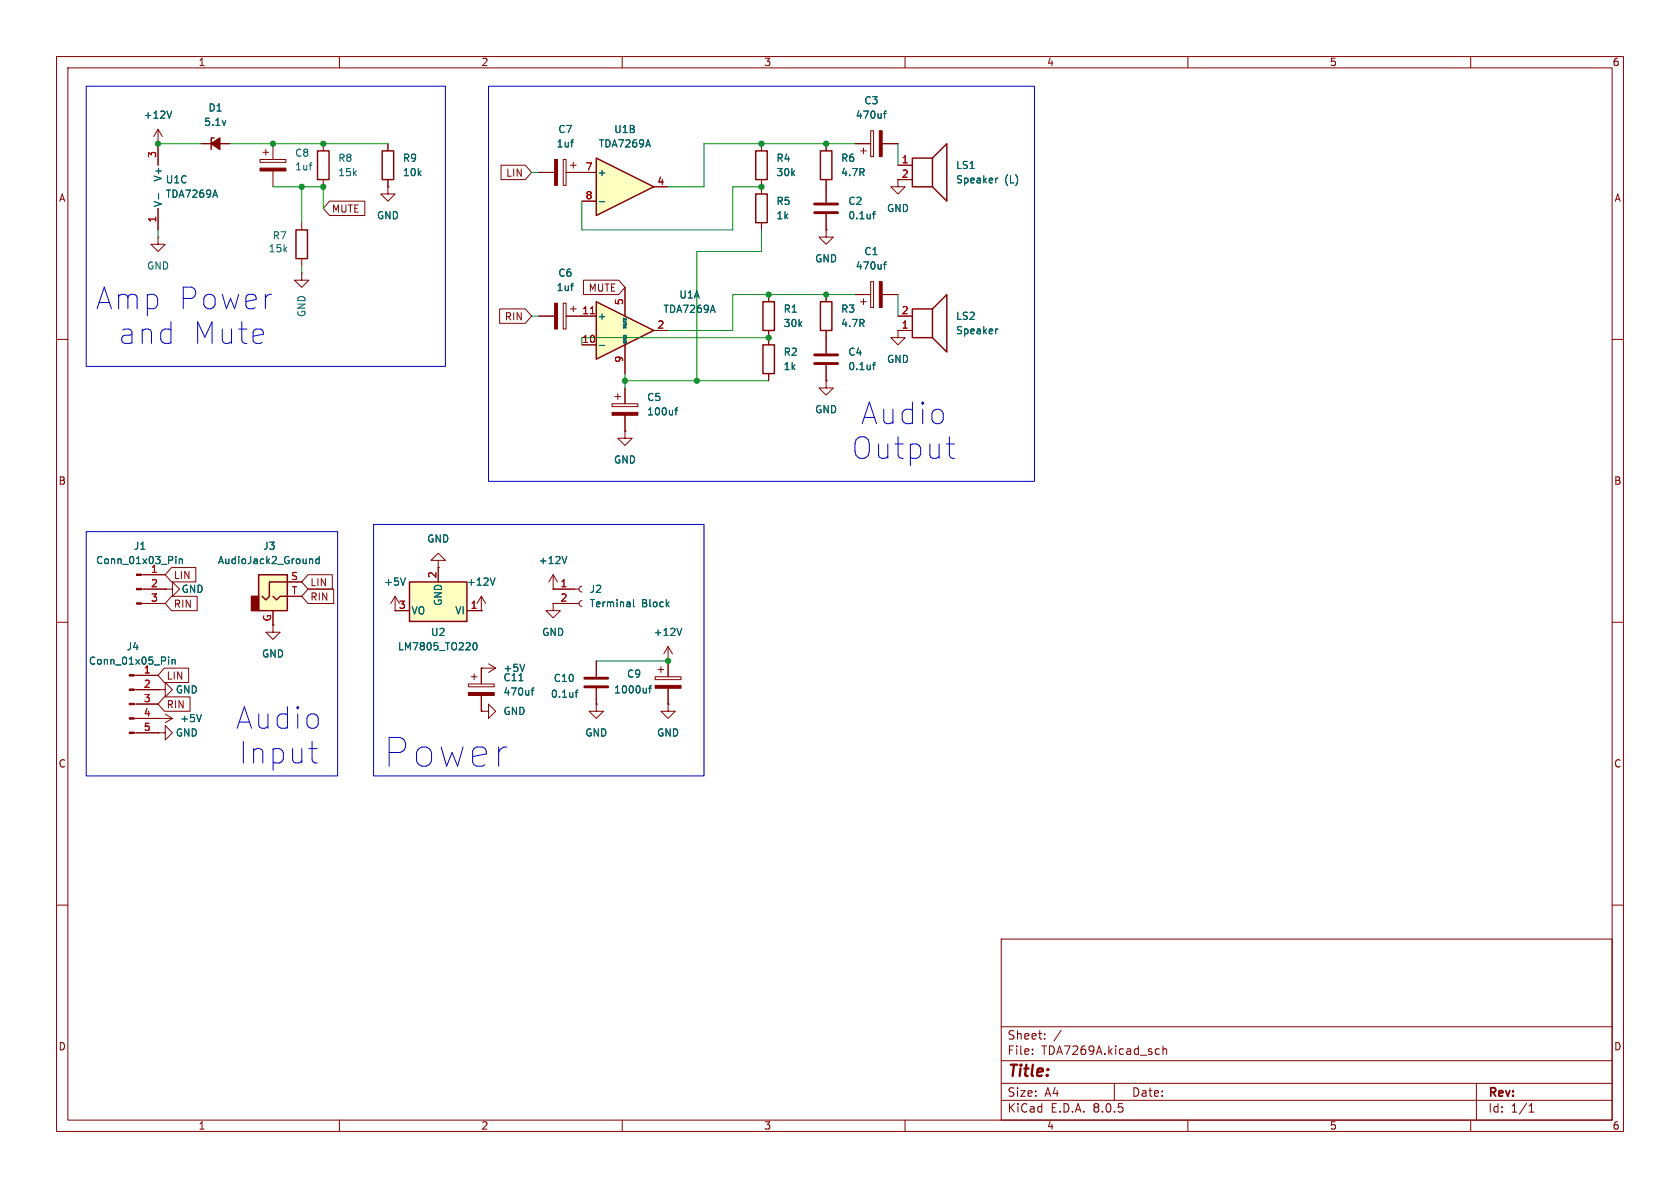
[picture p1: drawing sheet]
<svg xmlns="http://www.w3.org/2000/svg" width="297mm" height="210mm" viewBox="0 0 297 210" stroke-linecap="round" stroke-linejoin="round" font-family="sans-serif">
<g fill="none" stroke="#840000" stroke-width=".18">
<path d="M10 10h277v190h-277zM12 12h273v186h-273zM60 10v2M110 10v2M160 10v2M210 10v2M260 10v2M27.9 25.4h.1M27.9 22.9l-.7 1.2M27.9 22.9v2.5M27.9 22.9l.8 1.2M35.6 25.4h5"/>
<path d="M46 28.2h4.5v.5h-4.5zM46.5 26.9h1M47 26.4v1M48.3 25.4v2.8M48.3 30.2v2.8M68.6 25.4v1.3M68.6 31.8v1.2M95.2 30.5h2.8M99.6 28.2h.5v4.6h-.5zM100.1 30.5h2.8M100.8 29.2h1.1M101.3 28.7v1"/>
<path d="M10 60h2M27.9 41.9v1.3h1.3l-1.3 1.3-1.2-1.3h1.2M27.9 41.9h.1M53.3 48.3v1.2h1.3l-1.3 1.3-1.2-1.3h1.2M53.3 48.3h.1M95.2 55.9h2.8M99.6 53.6h.5v4.6h-.5zM100.1 55.9h2.8M100.8 54.6h1.1M101.3 54.1v1M285 60h2M108.2 71.4h4.6v.5h-4.6z"/>
<path d="M108.7 70.1h1M109.2 69.6v1M110.5 68.6v2.8M110.5 73.4v2.8M77.5 99.1h1.2l-1.2-1.3-1.3 1.3h1.3v1.2M10 110h2M23.7 119.4h4.2M25 106.7h4.2M25 104.1h4.2M25 101.6h4.2M48.3 110.5v1.3h1.2l-1.2 1.2-1.3-1.2h1.3M69.8 108h.1"/>
<path d="M69.8 105.4l-.7 1.3M69.8 105.4v2.6M69.8 105.4l.8 1.3M77.5 100.3h.1M97.8 106.7v1.3h1.3l-1.3 1.2-1.3-1.2h1.3M97.8 106.7h.1M97.8 104.1h.1M97.8 106.7h4.6M97.8 104.1h4.6M97.8 101.6l-.8 1.3M97.8 101.6v2.5M97.8 101.6l.8 1.3"/>
<path d="M102.9 106.2l-.4 .1-.1 .4 .1 .3 .4 .2M102.9 103.6l-.4 .2-.1 .3 .1 .4 .4 .1M105.4 116.8v2.8M115.8 119.6h4.6v.5h-4.6zM116.3 118.4h1M116.8 117.9v1M118.1 116.8h.1M118.1 114.3v5.3M118.1 114.3l-.8 1.3M118.1 114.3l.8 1.3M285 110h2M23.7 127h6.8"/>
<path d="M23.7 129.5h4.2M23.7 124.5h4.2M23.7 121.9h4.2M27.9 121.9h1.3v-1.2l1.3 1.2-1.3 1.3v-1.3M27.9 121.9h.1M27.9 127h.1M27.9 129.5h1.3v-1.2l1.3 1.2-1.3 1.3v-1.3M27.9 129.5h.1M29.2 126.2l1.3 .8M30.5 127l-1.3 .8M105.4 121.7v2.8M118.1 121.7v2.8"/>
<path d="M10 160h2M285 160h2M177 166h108v32h-108zM60 198v2M110 198v2M160 198v2M177 194.5h108M177 191.5h108M177 187.5h108M177 181.5h108M182.5 186.3v.1M182.5 185.5v.1"/>
<path d="M184.7 183.6v.1M184.7 182.8v.1M187.6 182.1l-1.3 2M197 191.5v3M204.5 185.4l.5 .1M205 186.3l-.5 .1M205.6 185.5l.2-.1 .4 .1v.9M205.6 184.9v1.5M210 198v2M260 198v2M261 191.5v6.5M270.3 196.6h.9"/>
<path d="M270.3 195.5l.4-.4v1.5"/>
</g>
<path d="M37.8 24.4h-.5v2M67.6 26.7h2v5.1h-2z" fill="none" stroke="#840000" stroke-width=".25"/>
<g fill="#840000" stroke="#840000" stroke-width=".18">
<path d="M108.2 72.9h4.6v.5h-4.6z"/>
<path d="M24.1 106.6h.9v.2h-.9z"/>
<path d="M24.1 104h.9v.3h-.9z"/>
<path d="M24.1 101.5h.9v.2h-.9z"/>
<path d="M115.8 121.2h4.6v.5h-4.6z"/>
<path d="M22.9 129.4h.8v.3h-.8z"/>
<path d="M22.9 126.9h.8v.2h-.8z"/>
<path d="M22.9 124.3h.8v.3h-.8z"/>
<path d="M22.9 121.8h.8v.2h-.8z"/>
<path d="M22.9 119.3h.8v.2h-.8z"/>
<path d="M98 28.2h.6v4.6h-.6z"/>
<path d="M98 53.6h.6v4.6h-.6z"/>
<path d="M46 29.7h4.5v.5h-4.5z"/>
</g>
<g fill="none" stroke="#006464" stroke-width=".18">
<path d="M30.4 19.6l-.5 1.3M54.7 29.2h.4M55 28.8h.1M100.9 25.1h.5M101.2 24.7h.2M100.9 50.5h.5M101.2 50.1h.2M119.3 72.5h.5M119.8 72.1l-.3 .2v1.1M31.1 98.4v.1M31.1 98.8v.8M31.7 98.8v.8"/>
<path d="M31.7 98.9l.2-.1 .3 .1v.7M100.2 98.4l-.4 1.2M29.8 116.1v.2M29.8 116.6v.8M30.4 116.6v.8M30.4 116.7l.2-.1h.3l.1 .8M71.7 102.2l-.5 1.2M112 106v1.1l.2 .2M120.5 111.1l-.4 1.2M35.6 126.3l-.4 1.3M101.7 122.4h.5M102.2 122l-.3 .2v1.1"/>
<path d="M114.7 121.7h.5M115.2 121.2l-.3 .2v1.1"/>
</g>
<path d="M103.4 119.9h4M103.4 121.4h4" fill="none" stroke="#840000" stroke-width=".51"/>
<path d="M37.3 25.4l1.6-1v2z" fill="#840000" stroke="#840000" stroke-width=".25"/>
<path d="M72.4 102.9h10.1v7h-10.1z" fill="#ffffc2"/>
<path d="M56.1 26.7h2.1v5.1h-2.1zM52.3 40.6h2.1v5.1h-2.1zM72.4 102.9h10.1v7h-10.1z" fill="none" stroke="#840000" stroke-width=".25"/>
<g fill="none" stroke="#840000" stroke-width=".18">
<path d="M27.9 25.4v3.8M27.9 36.8v3.8M53.3 39.4v1.2M57.1 25.4v1.3M57.1 31.8v1.2M68.6 33v1.3h1.2l-1.2 1.3-1.3-1.3h1.3M68.6 33h.1M53.3 45.7v1.3M69.8 108h2.6M77.5 100.3v2.6M82.5 108h2.6M85.1 108h.1"/>
<path d="M85.1 105.4l-.8 1.3M85.1 105.4v2.6M85.1 105.4l.8 1.3M105.4 124.5v1.2h1.3l-1.3 1.3-1.3-1.3h1.3M105.4 124.5h.1M118.1 124.5v1.2h1.3l-1.3 1.3-1.3-1.3h1.3M118.1 124.5h.1"/>
</g>
<path d="M28 34.2v1M83.7 113.7l.2-.1a.68 .68 0 0 1 .5 .6 .68 .68 0 0 1-.5 .7l-.2-.1-.1-.4zM87.5 102.2l-.4 1.2" fill="none" stroke="#006464" stroke-width=".18"/>
<path d="M45.7 101.6h5.1v6.4h-5.1z" fill="#ffffc2"/>
<path d="M44.4 105.4h1.3v2.6h-1.3z" fill="#840000" stroke="#840000" stroke-width=".25"/>
<path d="M134.9 53.3h2v5.1h-2zM145 53.3h2.1v5.1h-2.1zM161.3 54.6h3.5v5.1h-3.5zM164.8 54.6l2.6-2.5v10.1l-2.6-2.5M134.9 61h2v5h-2zM45.7 101.6h5.1v6.4h-5.1zM48.3 105.4l.6 .6 .6-.6h1.3M50.8 102.9h-3.2v2.5l-.6 .6-.6-.6" fill="none" stroke="#840000" stroke-width=".25"/>
<g fill="none" stroke="#840000" stroke-width=".18">
<path d="M135.9 52.1v1.2M135.9 58.4v2.6M146 52.1v1.2M146 58.4v4.1M158.7 58.4v1.3h1.3l-1.3 1.3-1.2-1.3h1.2M158.7 58.4h.1M158.7 58.4h2.6M158.7 55.9h2.6M135.9 66v1.3M146 67.3v1.3h1.3l-1.3 1.3-1.2-1.3h1.2M146 67.3h.1M146 64.5v2.8"/>
<path d="M29.2 104.1h1.3v-1.2l1.2 1.2-1.2 1.3v-1.3M29.2 104.1h.1M48.3 108v2.5M50.8 102.9h2.5M50.8 105.4h2.5"/>
</g>
<path d="M176.4 58.2l-.3 .1M154.3 64.5h.4M154.7 64.1l-.3 .2v1M54.9 98.8l.4 .2v.6M56.4 98.9l-.3-.1-.3 .2 .1 .6h.5M56.4 98.4v1.2" fill="none" stroke="#006464" stroke-width=".18"/>
<path d="M144 64.3h4.1M144 62.7h4.1" fill="none" stroke="#840000" stroke-width=".51"/>
<path d="M105.4 53.3l10.2 5.1-10.2 5.1z" fill="#ffffc2"/>
<path d="M133.6 34.3h2v5.1h-2zM145 26.7h2.1v5.1h-2.1zM161.3 27.9h3.5v5.1h-3.5zM164.8 27.9l2.6-2.5v10.2l-2.6-2.6M105.4 53.3l10.2 5.1-10.2 5.1z" fill="none" stroke="#840000" stroke-width=".25"/>
<g fill="none" stroke="#840000" stroke-width=".18">
<path d="M134.6 33v1.3M134.6 39.4v1.2M146 25.4v1.3M146 31.8v4M146 37.8v2.8M151.1 25.4h2.8M152.1 26.7h1.1M152.7 26.2v1M153.9 23.1h.5v4.6h-.5zM156 25.4h2.7M158.7 29.2h2.6M161.3 31.8h-2.6v1.2h1.3l-1.3 1.3-1.2-1.3h1.2"/>
<path d="M102.9 55.9h2.5M110.5 50.8v5.1M115.6 58.4h2.5M146 40.6v1.3h1.3l-1.3 1.3-1.2-1.3h1.2M146 40.6h.1M151.1 52.1h2.8M152.1 53.3h1.1M152.7 52.8v1M153.9 49.8h.5v4.6h-.5zM156 52.1h2.7M102.9 61h2.5M110.5 76.2v1.3h1.3l-1.3 1.2-1.3-1.2h1.3"/>
<path d="M110.5 76.2h.1M110.5 61v5M83.3 119.6h1M83.8 119.1v1M85.1 118.1h.1M85.1 118.1h2.5M85.1 118.1v2.8M86.4 117.3l1.2 .8M87.6 118.1l-1.2 .8M82.8 120.9h4.6v.5h-4.6zM85.1 125.7h1.3v-1.2l1.2 1.2-1.2 1.3v-1.3M85.1 125.7h.1"/>
<path d="M85.1 122.9v2.8"/>
</g>
<g fill="none" stroke="#006464" stroke-width=".18">
<path d="M156.7 19.6l-.3 .2v1.1M154.3 37.8h.4M154.7 37.4l-.3 .2v1.1M156.2 20.1h.5M176.4 31.5l-.3 .1M110.2 57.4h.4M110.2 57.1h.4M110.2 56.2v.2h.5M110.2 56.6v.3M110.2 56.8h.5M110.7 57.6h-.5l.4 .2-.4 .1h.5M156.2 46.7h.5"/>
<path d="M156.7 46.3l-.3 .2v1.1M105.9 61.1h1M92.8 117.4l-.5 1.3M91.7 120.3h.8M93.9 122h.5M94.4 121.6l-.3 .2v1.1"/>
</g>
<path d="M104.4 55.5h.7" fill="none" stroke="#a90000" stroke-width=".18"/>
<path d="M144 36.1h4.1M144 37.6h4.1" fill="none" stroke="#840000" stroke-width=".51"/>
<g fill="#840000" stroke="#840000" stroke-width=".18">
<path d="M155.4 23.1h.6v4.6h-.6z"/>
<path d="M155.4 49.8h.6v4.6h-.6z"/>
<path d="M82.8 122.4h4.6v.5h-4.6z"/>
</g>
<path d="M105.4 27.9l10.2 5.1-10.2 5.1z" fill="#ffffc2"/>
<path d="M105.4 27.9l10.2 5.1-10.2 5.1zM133.6 26.7h2v5.1h-2z" fill="none" stroke="#840000" stroke-width=".25"/>
<g fill="none" stroke="#840000" stroke-width=".18">
<path d="M27.9 25.4h.1M27.9 25.4v3.8M27.9 36.8v3.8M35.6 25.4h1.7M38.9 25.4h1.7M58.3 35.6h6.2v2.5h-6.2l-1.2-1.3zM68.6 33h.1M68.6 25.4v1.3M68.6 31.8v1.2M88.6 29.2h4.3l1.1 1.3-1.1 1.3h-4.3zM95.2 30.5h2.8M100.1 30.5h5.3"/>
<path d="M102.9 35.6h2.5M115.6 33h2.5M134.6 25.4v1.3M134.6 31.8v2.5M134.6 39.4v1.2M146 25.4v1.3M146 31.8v4M146 37.8v2.8M151.1 25.4h2.8M156 25.4h2.7M158.7 29.2h2.6M158.7 31.8h2.6"/>
<path d="M88.3 54.6h4.6l1.1 1.3-1.1 1.3h-4.6zM95.2 55.9h2.8M100.1 55.9h5.3M103.1 49.5h6.3l1.1 1.3-1.1 1.3h-6.3zM110.5 50.8v5.1M115.6 58.4h2.5M135.9 52.1v1.2M135.9 58.4v2.6M146 40.6h.1M146 52.1v1.2M146 58.4v4.1M151.1 52.1h2.8"/>
<path d="M156 52.1h2.7M158.7 58.4h.1M158.7 55.9h2.6M158.7 58.4h2.6M102.9 61h2.5M110.5 76.2h.1M110.5 61v5M110.5 68.6v2.8M110.5 73.4v2.8M135.9 66v1.3M146 67.3h.1M146 64.5v2.8"/>
<path d="M24.1 119.4h3.8M25.4 101.6h3.8M25.4 104.1h3.8M25.4 106.7h3.8M29.1 118.1h4.2v2.6h-4.2l-1.2-1.3zM29.2 104.1h.1M30.3 100.3h4.3v2.6h-4.3l-1.1-1.3zM30.3 105.4h4.6v2.6h-4.6l-1.1-1.3zM48.3 108v2.5M50.8 102.9h2.5M50.8 105.4h2.5M54.5 101.6h4.2v2.5h-4.2l-1.2-1.2z"/>
<path d="M54.5 104.1h4.5v2.6h-4.5l-1.2-1.3zM69.8 108h.1M69.8 108h2.6M77.5 100.3h.1M77.5 100.3v2.6M82.5 108h2.6M85.1 118.1h.1M85.1 108h.1M85.1 118.1v2.8M97.8 106.7h.1M97.8 104.1h.1M97.8 104.1h3.8"/>
<path d="M97.8 106.7h3.8M105.4 116.8v2.8M118.1 116.8h.1M118.1 116.8v2.8M24.1 121.9h3.8M24.1 124.5h3.8M24.1 127h3.8M24.1 129.5h3.8M27.9 121.9h.1M27.9 127h.1M27.9 129.5h.1M29.1 123.2h4.5v2.5h-4.5l-1.2-1.2z"/>
<path d="M85.1 125.7h.1M85.1 122.9v2.8M105.4 124.5h.1M105.4 121.7v2.8M118.1 124.5h.1M118.1 121.7v2.8"/>
</g>
<g fill="none" stroke="#006464" stroke-width=".18">
<path d="M30.4 19.6l-.5 1.3M156.7 19.6l-.3 .2v1.1M28 34.2v1M100.9 25.1h.5M101.2 24.7h.2M105.9 35.7h1M154.3 37.8h.4M154.7 37.4l-.3 .2v1.1M156.2 20.1h.5M176.4 31.5l-.3 .1M100.9 50.5h.5M101.2 50.1h.2"/>
<path d="M110.2 57.4h.4M110.2 57.1h.4M110.2 56.2v.2h.5M110.2 56.6v.3M110.2 56.8h.5M110.7 57.6h-.5l.4 .2-.4 .1h.5M156.2 46.7h.5M156.7 46.3l-.3 .2v1.1M176.4 58.2l-.3 .1M105.9 61.1h1M119.3 72.5h.5M119.8 72.1l-.3 .2v1.1"/>
<path d="M154.3 64.5h.4M154.7 64.1l-.3 .2v1M31.1 98.4v.1M31.1 98.8v.8M31.7 98.8v.8M31.7 98.9l.2-.1 .3 .1v.7M54.9 98.8l.4 .2v.6M56.4 98.9l-.3-.1-.3 .2 .1 .6h.5M56.4 98.4v1.2M100.2 98.4l-.4 1.2M29.8 116.1v.2M29.8 116.6v.8"/>
<path d="M30.4 116.6v.8M30.4 116.7l.2-.1h.3l.1 .8M71.7 102.2l-.5 1.2M83.7 113.7l.2-.1a.68 .68 0 0 1 .5 .6 .68 .68 0 0 1-.5 .7l-.2-.1-.1-.4zM87.5 102.2l-.4 1.2M92.8 117.4l-.5 1.3M112 106v1.1l.2 .2M120.5 111.1l-.4 1.2M35.6 126.3l-.4 1.3M91.7 120.3h.8M93.9 122h.5M94.4 121.6l-.3 .2v1.1"/>
<path d="M101.7 122.4h.5M102.2 122l-.3 .2v1.1M114.7 121.7h.5M115.2 121.2l-.3 .2v1.1"/>
</g>
<path d="M15.2 15.2h63.5v49.6h-63.5zM86.4 15.2h96.5v69.9h-96.5zM167.3 78.5h1.4M15.2 94h44.5v43.2h-44.5zM66 92.7h58.5v44.5h-58.5zM168 80.8l.7 .2M54.6 132.3h1.5M55.7 134.9h.4" fill="none" stroke="#0000c2" stroke-width=".18"/>
<g fill="none" stroke="#009600" stroke-width=".18">
<path d="M27.9 25.4h7.7M40.6 25.4h28M48.3 33h8.8v3.8M53.3 33v6.4M94 30.5h1.2M134.6 33h-5.1v7.6h-26.6v-5M151.1 25.4h-26.6v7.6h-6.4M158.7 25.4v3.8M27.9 40.6v1.3M53.3 47v1.3M94 55.9h1.2M102.9 59.7h33"/>
<path d="M134.6 40.6v3.9h-11.4v22.8M151.1 52.1h-21.6v6.3h-11.4M158.7 52.1v3.8M110.5 67.3h25.4M110.5 66v2.6M105.4 116.8h12.7"/>
</g>
<path d="M104.4 55.5h.7" fill="none" stroke="#a90000" stroke-width=".18"/>
<g fill="#009600" stroke="#009600" stroke-width=".18">
<circle cx="57.1" cy="25.4" r=".46"/>
<circle cx="57.1" cy="33" r=".46"/>
<circle cx="53.3" cy="33" r=".46"/>
<circle cx="27.9" cy="25.4" r=".46"/>
<circle cx="48.3" cy="25.4" r=".46"/>
<circle cx="135.9" cy="59.7" r=".46"/>
<circle cx="135.9" cy="52.1" r=".46"/>
<circle cx="123.2" cy="67.3" r=".46"/>
<circle cx="110.5" cy="67.3" r=".46"/>
<circle cx="146" cy="52.1" r=".46"/>
<circle cx="118.1" cy="116.8" r=".46"/>
<circle cx="134.6" cy="33" r=".46"/>
<circle cx="134.6" cy="25.4" r=".46"/>
<circle cx="146" cy="25.4" r=".46"/>
</g>
<text font-size="7.1" fill="#0000c2" x="67.9" y="135.9">Power</text>
<g font-size="5.3" fill="#0000c2">
<text x="17" y="55">Amp Power</text>
<text x="20.9" y="61.1">and</text>
<text x="33.9" y="61.1">Mute</text>
<text x="152.2" y="75.3">Audio</text>
<text x="150.6" y="81.4">Output</text>
<text x="41.7" y="129.1">Audio</text>
<text x="42.3" y="135.3">Input</text>
</g>
<text font-size="2.8" fill="#840000" x="178" y="190.9">Title:</text>
<g font-size="2.1" fill="#840000">
<text x="178" y="184">Sheet:</text>
<text x="178" y="186.7">File:</text>
<text x="184.1" y="186.7">TDA7269A.kicad_sch</text>
<text x="178" y="196.9">KiCad</text>
<text x="178" y="194.1">Size:</text>
<text x="184.7" y="194.1">A4</text>
<text x="185.7" y="196.9">E.D.A.</text>
<text x="193.3" y="196.9">8.0.5</text>
<text x="200" y="194.1">Date:</text>
<text x="263" y="194.3">Rev:</text>
<text x="263" y="196.9">Id:</text>
<text x="267.1" y="196.9">1/1</text>
</g>
<g font-size="1.8" fill="#840000">
<text x="35" y="11.9">1</text>
<text x="85" y="11.9">2</text>
<text x="135" y="11.9">3</text>
<text x="185" y="11.9">4</text>
<text x="235" y="11.9">5</text>
<text x="285" y="11.9">6</text>
<text x="10.3" y="35.9">A</text>
<text x="89.4" y="31.4">LIN</text>
<text x="159.3" y="31.5">2</text>
<text x="285.3" y="35.9">A</text>
<text x="58.6" y="37.8">MUTE</text>
<text x="104" y="51.8">MUTE</text>
<text x="89.1" y="56.8">RIN</text>
<text x="10.3" y="85.9">B</text>
<text x="285.3" y="85.9">B</text>
<text x="30.6" y="102.6">LIN</text>
<text x="30.6" y="107.6">RIN</text>
<text x="54.8" y="103.8">LIN</text>
<text x="54.8" y="106.4">RIN</text>
<text x="29.4" y="120.3">LIN</text>
<text x="29.4" y="125.4">RIN</text>
<text x="10.3" y="135.9">C</text>
<text x="285.3" y="135.9">C</text>
<text x="10.3" y="185.9">D</text>
<text x="285.3" y="185.9">D</text>
<text x="35" y="199.9">1</text>
<text x="85" y="199.9">2</text>
<text x="135" y="199.9">3</text>
<text x="185" y="199.9">4</text>
<text x="235" y="199.9">5</text>
<text x="285" y="199.9">6</text>
</g>
<g font-size="1.8" fill="#006464">
<text x="25.3" y="21.2">+12V</text>
<text x="36" y="22.5">5.1v</text>
<text x="36.8" y="19.9">D1</text>
<text x="98.6" y="23.7">C7</text>
<text x="108.5" y="23.7">U1B</text>
<text x="151.2" y="21.2">470uf</text>
<text x="152.7" y="18.6">C3</text>
<text x="52.1" y="27.9">C8</text>
<text x="59.7" y="28.8">R8</text>
<text x="71.1" y="28.8">R9</text>
<text x="98.3" y="26.3">1uf</text>
<text x="105.8" y="26.3">TDA7269A</text>
<text x="137.2" y="28.8">R4</text>
<text x="148.6" y="28.8">R6</text>
<text x="28.8" y="32.2" transform="rotate(-90 28.8 32.2)">V+</text>
<text x="29.2" y="32.6">U1C</text>
<text x="29.2" y="35.2">TDA7269A</text>
<text x="52.1" y="30.3">1uf</text>
<text x="59.7" y="31.3">15k</text>
<text x="71.1" y="31.3">10k</text>
<text x="105.5" y="31.3">+</text>
<text x="137.2" y="31.3">30k</text>
<text x="148.6" y="31.3">4.7R</text>
<text x="168.9" y="30.1">LS1</text>
<text x="168.9" y="32.6">Speaker</text>
<text x="177.6" y="32.6">(L)</text>
<text x="28.8" y="36.7" transform="rotate(-90 28.8 36.7)">V-</text>
<text x="66.5" y="39">GND</text>
<text x="137.2" y="36.4">R5</text>
<text x="137.2" y="39">1k</text>
<text x="149.9" y="36.4">C2</text>
<text x="149.9" y="39">0.1uf</text>
<text x="156.7" y="37.7">GND</text>
<text x="25.9" y="47.9">GND</text>
<text x="47.4" y="44.8">15k</text>
<text x="48.1" y="42.5">R7</text>
<text x="144" y="46.6">GND</text>
<text x="151.2" y="47.9">470uf</text>
<text x="152.7" y="45.3">C1</text>
<text x="98.3" y="51.7">1uf</text>
<text x="98.6" y="49.1">C6</text>
<text x="120" y="53">U1A</text>
<text x="54.2" y="56.2" transform="rotate(-90 54.2 56.2)">GND</text>
<text x="105.5" y="56.7">+</text>
<text x="117.2" y="55.5">TDA7269A</text>
<text x="138.4" y="55.5">R1</text>
<text x="138.4" y="58">30k</text>
<text x="148.6" y="55.5">R3</text>
<text x="148.6" y="58">4.7R</text>
<text x="168.9" y="56.7">LS2</text>
<text x="168.9" y="59.3">Speaker</text>
<text x="138.4" y="63.1">R2</text>
<text x="138.4" y="65.6">1k</text>
<text x="149.9" y="63.1">C4</text>
<text x="149.9" y="65.6">0.1uf</text>
<text x="156.7" y="64.4">GND</text>
<text x="114.3" y="71.1">C5</text>
<text x="114.3" y="73.6">100uf</text>
<text x="144" y="73.3">GND</text>
<text x="108.5" y="82.1">GND</text>
<text x="16.9" y="99.9">Conn_01x03_Pin</text>
<text x="23.6" y="97.4">J1</text>
<text x="38.4" y="99.9">AudioJack2_Ground</text>
<text x="46.4" y="97.4">J3</text>
<text x="75.4" y="96.1">GND</text>
<text x="95.1" y="99.9">+12V</text>
<text x="32" y="105">GND</text>
<text x="67.8" y="103.7">+5V</text>
<text x="78.3" y="107.2" transform="rotate(-90 78.3 107.2)">GND</text>
<text x="82.4" y="103.7">+12V</text>
<text x="104.1" y="105">J2</text>
<text x="104.1" y="107.5">Terminal</text>
<text x="113.4" y="107.5">Block</text>
<text x="72.6" y="108.8">VO</text>
<text x="76.1" y="112.6">U2</text>
<text x="80.4" y="108.8">VI</text>
<text x="95.8" y="112.6">GND</text>
<text x="115.5" y="112.6">+12V</text>
<text x="15.6" y="117.7">Conn_01x05_Pin</text>
<text x="22.3" y="115.2">J4</text>
<text x="46.2" y="116.4">GND</text>
<text x="70.3" y="115.2">LM7805_TO220</text>
<text x="88.9" y="119">+5V</text>
<text x="110.8" y="120">C9</text>
<text x="31" y="122.8">GND</text>
<text x="88.9" y="120.6">C11</text>
<text x="88.9" y="123.2">470uf</text>
<text x="97.3" y="123.5">0.1uf</text>
<text x="97.8" y="120.8">C10</text>
<text x="108.5" y="122.8">1000uf</text>
<text x="31" y="130.4">GND</text>
<text x="31.8" y="127.9">+5V</text>
<text x="88.9" y="126.6">GND</text>
<text x="103.4" y="130.4">GND</text>
<text x="116.1" y="130.4">GND</text>
</g>
<g font-size="1.8" fill="#a90000">
<text x="27.7" y="28" transform="rotate(-90 27.7 28)">3</text>
<text x="159.3" y="29">1</text>
<text x="103.4" y="30.2">7</text>
<text x="103.4" y="35.3">8</text>
<text x="116.1" y="32.8">4</text>
<text x="27.7" y="39.4" transform="rotate(-90 27.7 39.4)">1</text>
<text x="102.8" y="55.6">11</text>
<text x="110.2" y="54" transform="rotate(-90 110.2 54)">5</text>
<text x="116.1" y="58.2">2</text>
<text x="159.3" y="58.2">1</text>
<text x="159.3" y="55.6">2</text>
<text x="102.8" y="60.7">10</text>
<text x="110.2" y="64.2" transform="rotate(-90 110.2 64.2)">9</text>
<text x="26.6" y="101.3">1</text>
<text x="26.6" y="103.9">2</text>
<text x="26.6" y="106.4">3</text>
<text x="51.4" y="102.6">S</text>
<text x="51.5" y="105.2">T</text>
<text x="70.4" y="107.7">3</text>
<text x="77.2" y="102.3" transform="rotate(-90 77.2 102.3)">2</text>
<text x="83.1" y="107.7">1</text>
<text x="99" y="103.9">1</text>
<text x="99" y="106.4">2</text>
<text x="48" y="110" transform="rotate(-90 48 110)">G</text>
<text x="25.3" y="119.1">1</text>
<text x="25.3" y="121.7">2</text>
<text x="25.3" y="124.2">3</text>
<text x="25.3" y="126.7">4</text>
<text x="25.3" y="129.3">5</text>
</g>
<g font-size=".7" fill="#006464">
<text x="111" y="58.3" transform="rotate(-90 111 58.3)">MUTE</text>
<text x="111" y="60.8" transform="rotate(-90 111 60.8)">GND</text>
</g>
</svg>
